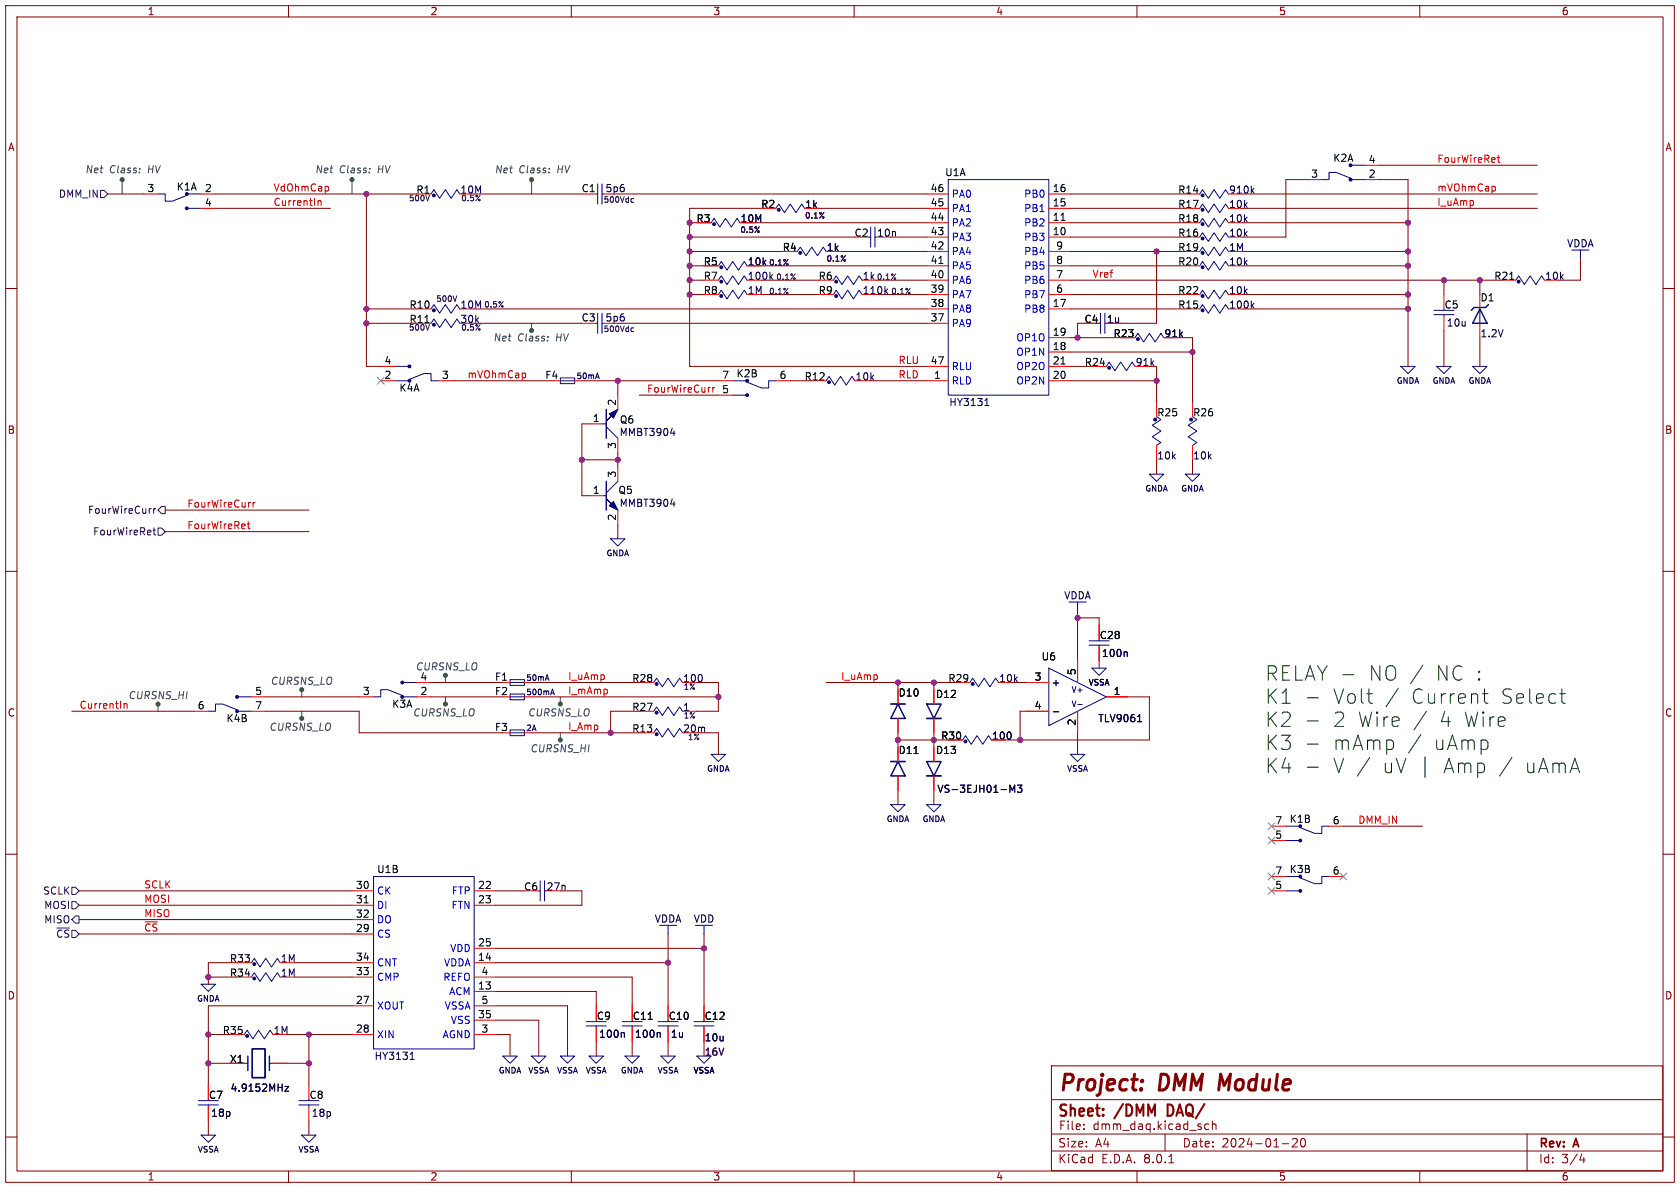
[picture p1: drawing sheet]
<svg xmlns="http://www.w3.org/2000/svg" width="297mm" height="210mm" viewBox="0 0 297 210" stroke-linecap="round" stroke-linejoin="round" font-family="sans-serif">
<g fill="none" stroke="#840000" stroke-width=".18">
<path d="M1 1h295v208h-295zM3 3h291v204h-291zM51 1v2M101 1v2M151 1v2M201 1v2M251 1v2M19 34.3h6.4M38.1 36.8h20.3M38.1 34.3h35.6M64.8 34.3v30.5h2.5M83.8 34.3h19.1"/>
<path d="M109.2 34.3h54.6M121.9 39.4h1.3M133.3 39.4h30.5M134.6 36.8h-12.7v28h41.9M144.8 36.8h19M189.2 36.8h20.3M189.2 34.3h20.3M189.2 39.4h20.3M219.7 36.8h52.1M219.7 34.3h52.1M219.7 39.4h29.2M231.1 31.8h-3.8v10.1h-7.6"/>
<path d="M243.8 31.8h5.1v33M243.8 29.2h28M1 51h2M64.8 57.2h8.9M64.8 54.6h8.9M83.8 57.2h19.1M83.8 54.6h80M109.2 57.2h54.6M121.9 44.5h16.5M121.9 41.9h29.2M121.9 49.5h2.6M121.9 52.1h2.6"/>
<path d="M121.9 47h2.6M134.6 49.5h10.2M134.6 52.1h10.2M134.6 47h29.2M148.6 44.5h15.2M154.9 49.5h8.9M154.9 52.1h8.9M157.5 41.9h6.3M189.2 44.5h20.3M189.2 41.9h20.3M189.2 49.5h76.2M189.2 59.7h8.9"/>
<path d="M189.2 52.1h20.3M189.2 47h20.3M189.2 54.6h20.3M191.8 57.2h-1.3v2.5M204.5 44.5v12.7h-6.4M208.3 59.7h2.5v11.4M219.7 44.5h29.2M219.7 52.1h29.2M219.7 47h29.2M219.7 54.6h29.2M255.3 49.5v2.6M255.3 58.4v6.4"/>
<path d="M261.6 49.5v2.6M261.6 59.7v5.1M279.4 45.7v3.8h-3.8M294 51h2M80 67.3h17.8M102.9 67.3h24.1M104.1 74.9h-1.2v12.7h1.2M109.2 67.3v2.6M113 69.9h14M139.7 67.3h3.8M153.7 67.3h10.1M189.2 64.8h3.8"/>
<path d="M189.2 67.3h15.3M189.2 62.2h21.6M203.2 64.8h1.3v6.3M29.2 90.2h25.4M29.2 94h25.4M102.9 81.3h6.3M109.2 80v2.6M109.2 92.7v2.6M204.5 81.3v2.5M210.8 81.3v2.5M1 101h2M190.5 108v8.8"/>
<path d="M190.5 109.2h3.8v1.3M194.3 116.8v1.3M294 101h2M12.7 125.7h21.6M47 123.2h16.5M47 125.7h16.5v3.8h25.4M76.2 120.7h12.7M76.2 123.2h12.7M94 120.7h19M94 123.2h33M94 129.5h19M113 125.7h-5.1v3.8"/>
<path d="M123.2 120.7h3.8v5h-3.8M123.2 129.5h3.8v3.9M146 120.7h22.9M158.7 120.7v1.2M158.7 129.5v2.6M158.7 139.7v2.5M158.7 130.8h8.9M165.1 120.7v1.2M165.1 129.5v2.6M165.1 139.7v2.5M179.1 120.7h2.5M181.6 125.7h-1.3v5.1"/>
<path d="M190.5 129.5v3.9M199.4 123.2h3.8v7.6h-25.4M1 151h2M14 157.5h48.2M87.6 157.5h5.1M99.1 157.5h3.8v2.5h-15.3M237.5 146.1h14M294 151h2M14 160h48.2M14 162.6h48.2M14 165.1h48.2M36.8 172.7h5.1"/>
<path d="M41.9 170.2h-5.1v3.8M52.1 172.7h10.1M52.1 170.2h10.1M62.2 177.8h-25.4v14M87.6 177.8h12.7v8.9M87.6 172.7h24.2v5.1M87.6 170.2h30.5M87.6 175.3h17.8v2.5M87.6 167.6h36.9M118.1 165.1v12.7M124.5 165.1v12.7M36.8 182.9h3.8"/>
<path d="M36.8 188h3.8M36.8 198.1v2.6M50.8 182.9h11.4M50.8 188h3.8M54.6 182.9v8.9M54.6 198.1v2.6M87.6 182.9h2.6v3.8M87.6 180.3h7.6v6.4M105.4 184.2v2.5M111.8 184.2v2.5M118.1 184.2v2.5M124.5 184.2v2.5"/>
<path d="M185.9 188.4h108.1v18.6h-108.1zM185.9 194.4h108M191.6 199.5v.2M213 199v.4l.1 .2h.6M214.3 198.2v1.5M214.4 198.7h.5l.1 1M1 201h2M51 207v2M101 207v2M151 207v2M186 203.5h108M186 200.5h108"/>
<path d="M201 207v2M206 200.5v3M206.6 205.6h.9M226.7 202.2h1.2M228.5 201.4l.6-.1 .2 .1 .1 .3-1 1.1h1M230.1 201.4l.2-.1a.81 .81 0 0 1 .6 .6 .81 .81 0 0 1-.3 .8l-.2 .1a.81 .81 0 0 1-.3-1.4zM251 207v2M270 200.5v6.5M279.6 204l-.3 1.1h.9M280 204.6v1M294 201h2"/>
</g>
<path d="M201.9 191l.1 .1-.1 .1" fill="none" stroke="#840000" stroke-width=".52"/>
<g fill="none" stroke="#000084" stroke-width=".18">
<path d="M27.9 34.3h1.3v1.3h1.3l2.5-1.1M33 36.8h2.6M33 34.3h2.6M76.2 34.3l.5-.8 1 1.6 1-1.6 1.1 1.6 1-1.6 .5 .8M105.4 34.3h.3M105.7 32.5v3.6M106.4 32.5v3.6M125.7 39.4l.5-.8 1.1 1.5 1-1.5 1 1.5 1-1.5 .5 .8M137.2 36.8l.5-.7 1 1.5 1-1.5 1 1.5 1-1.5 .5 .7M167.6 31.8h17.8v38.1h-17.8zM212.1 34.3l.5-.8 1 1.6 1-1.6 1 1.6 1.1-1.6 .5 .8M212.1 39.4l.5-.8 1 1.5 1-1.5 1 1.5 1.1-1.5 .5 .8"/>
<path d="M212.1 36.8l.5-.7 1 1.5 1-1.5 1 1.5 1.1-1.5 .5 .7M238.8 31.5l-2.6-1h-1.3v1.3h-1.2M238.8 29.2h2.5M238.8 31.8h2.5M76.2 54.6l.5-.8 1 1.6 1-1.6 1.1 1.6 1-1.6 .5 .8M76.2 57.2l.5-.8 1 1.5 1-1.5 1.1 1.5 1-1.5 .5 .8M105.4 57.2h.3M105.7 55.4v3.5M106.4 55.4v3.5M127 52.1l.5-.8 1 1.5 1-1.5 1.1 1.5 1-1.5 .5 .8M127 47l.5-.8 1 1.6 1-1.6 1.1 1.6 1-1.6 .5 .8M127 49.5l.5-.7 1 1.5 1-1.5 1.1 1.5 1-1.5 .5 .7"/>
<path d="M141 44.5l.5-.8 1 1.5 1-1.5 1 1.5 1-1.5 .5 .8M147.3 52.1l.5-.8 1 1.5 1.1-1.5 1 1.5 1-1.5 .5 .8M147.3 49.5l.5-.7 1 1.5 1.1-1.5 1 1.5 1-1.5 .5 .7M153.7 41.9h.2M153.9 40.1v3.6M154.7 40.1v3.6M194.3 57.2h.3M194.6 55.4v3.5M195.3 55.4v3.5M200.7 59.7l.5-.8 1 1.6 1-1.6 1 1.6 1-1.6 .5 .8M212.1 52.1l.5-.8 1 1.5 1-1.5 1 1.5 1.1-1.5 .5 .8M212.1 47l.5-.8 1 1.6 1-1.6 1 1.6 1.1-1.6 .5 .8"/>
<path d="M212.1 41.9l.5-.8 1 1.6 1-1.6 1 1.6 1.1-1.6 .5 .8M212.1 44.5l.5-.8 1 1.5 1-1.5 1 1.5 1.1-1.5 .5 .8M212.1 54.6l.5-.8 1 1.6 1-1.6 1 1.6 1.1-1.6 .5 .8M253.5 54.9h3.5M253.5 55.6h3.5M255.3 55.6v.3M261.6 54.6v2.6M268 49.5l.5-.7 1 1.5 1-1.5 1 1.5 1-1.5 .5 .7M277.9 44.2h3M279.4 44.2v1.5M69.8 67.3h2.6M69.8 64.8h2.6"/>
<path d="M72.4 67.1l2.5-1.1h1.3v1.3h1.3M99.1 66.8h2.5v1h-2.5zM99.1 67.3h2.5M106.7 74.9h.5M107.2 75.4l2 2.1M129.5 67.3h2.6M129.5 69.9h2.6M137.2 67.3h-1.3v1.3h-1.3l-2.5-1M146 67.3l.6-.8 1 1.6 1-1.6 1 1.6 1-1.6 .5 .8M195.6 64.8l.5-.8 1 1.5 1-1.5 1 1.5 1.1-1.5 .5 .8M204.5 73.7l.7 .5-1.5 1 1.5 1-1.5 1 1.5 1-.7 .5M210.8 73.7l.8 .5-1.5 1 1.5 1-1.5 1 1.5 1-.8 .5"/>
<path d="M247.6 64.8h2.6l-1.3 1.2zM254 64.8h2.5l-1.2 1.2zM260.3 64.8h2.6l-1.3 1.2zM106.7 87.6h.5M107.9 95.3h2.6l-1.3 1.2zM109.2 85.1l-2 2M203.2 83.8h2.5l-1.2 1.3zM209.5 83.8h2.6l-1.3 1.3zM185.4 118.1l10.2 5.1-10.2 5.1zM189 106.4h3M190.5 106.4v1.6M192.5 113.3h3.6"/>
<path d="M192.5 114h3.6M193 118.1h2.6l-1.3 1.3zM194.3 114v.3M41.9 125.5l-2.5-1h-1.3v1.2h-1.3M41.9 123.2h2.5M41.9 125.7h2.5M71.1 122.9l-2.5-1h-1.3v1.3h-1.3M71.1 123.2h2.6M71.1 120.7h2.6M90.2 122.7h2.5v1h-2.5zM90.2 120.1h2.5v1.1h-2.5zM90.2 129h2.5v1h-2.5z"/>
<path d="M90.2 123.2h2.5M90.2 120.7h2.5M90.2 129.5h2.5M115.6 125.7l.5-.7 1 1.5 1-1.5 1 1.5 1-1.5 .5 .7M115.6 129.5l.5-.7 1 1.5 1-1.5 1 1.5 1-1.5 .5 .7M115.6 120.7l.5-.8 1 1.5 1-1.5 1 1.5 1-1.5 .5 .8M125.7 133.4h2.6l-1.3 1.2zM170.2 130.8l.5-.8 1 1.6 1-1.6 1 1.6 1.1-1.6 .5 .8M171.4 120.7l.6-.8 1 1.5 1-1.5 1 1.5 1-1.5 .5 .8M186.2 125.8h1M189.2 133.4h2.6l-1.3 1.2zM190.5 124.5h.8"/>
<path d="M66 154.9h17.8v30.5h-17.8zM95.2 157.5h.3M95.5 155.7v3.6M96.3 155.7v3.6M157.5 142.2h2.5l-1.3 1.3zM163.8 142.2h2.6l-1.3 1.3zM227.3 157.5h2.6M227.3 148.6h2.6M227.3 146.1h2.6M227.3 154.9h2.6M234.9 146.1h-1.2v1.2h-1.3l-2.5-1M234.9 154.9h-1.2v1.3h-1.3l-2.5-1"/>
<path d="M35.6 174h2.5l-1.3 1.3zM44.4 170.2l.6-.8 1 1.5 1-1.5 1 1.5 1-1.5 .5 .8M44.4 172.7l.6-.7 1 1.5 1-1.5 1 1.5 1-1.5 .5 .7M116.6 163.6h3M118.1 163.6v1.5M122.9 163.6h3.1M124.5 163.6v1.5M35.1 194.6h3.5M35.1 195.3h3.5M36.8 195.3v.3M43.2 182.9l.5-.8 1 1.5 1-1.5 1 1.5 1.1-1.5 .5 .8M43.2 188h.6"/>
<path d="M47.6 188h.7M52.8 194.6h3.6M52.8 195.3h3.6M54.6 195.3v.3M88.9 186.7h2.5l-1.2 1.3zM94 186.7h2.5l-1.3 1.3zM99.1 186.7h2.5l-1.3 1.3zM103.6 180.6h3.6M103.6 181.4h3.6M104.1 186.7h2.6l-1.3 1.3zM105.4 181.4v.2M110 180.6h3.5"/>
<path d="M110 181.4h3.5M110.5 186.7h2.5l-1.2 1.3zM111.8 181.4v.2M116.3 180.6h3.6M116.3 181.4h3.6M116.8 186.7h2.6l-1.3 1.3zM118.1 181.4v.2M122.7 180.6h3.5M122.7 181.4h3.5M123.2 186.7h2.5l-1.2 1.3zM124.5 181.4v.2M35.6 200.7h2.5l-1.3 1.2z"/>
<path d="M53.3 200.7h2.6l-1.3 1.2z"/>
</g>
<g fill="none" stroke="#f00" stroke-width=".18">
<path d="M25.4 34.3h2.5M35.6 34.3h2.5M35.6 36.8h2.5M73.7 34.3h2.5M102.9 34.3h2.5M142.2 36.8h2.6M163.8 34.3h3.8M163.8 39.4h3.8M163.8 36.8h3.8M185.4 34.3h3.8M185.4 39.4h3.8M185.4 36.8h3.8"/>
<path d="M209.5 34.3h2.6M209.5 39.4h2.6M209.5 36.8h2.6M231.1 31.8h2.6M241.3 31.8h2.5M241.3 29.2h2.5M73.7 54.6h2.5M73.7 57.2h2.5M146 44.5h2.6M152.4 49.5h2.5M163.8 52.1h3.8M163.8 47h3.8"/>
<path d="M163.8 41.9h3.8M163.8 44.5h3.8M163.8 54.6h3.8M163.8 57.2h3.8M163.8 49.5h3.8M185.4 59.7h3.8M185.4 52.1h3.8M185.4 47h3.8M185.4 41.9h3.8M185.4 44.5h3.8M185.4 54.6h3.8M185.4 49.5h3.8"/>
<path d="M195.6 57.2h2.5M198.1 59.7h2.6M209.5 52.1h2.6M209.5 47h2.6M209.5 41.9h2.6M209.5 44.5h2.6M209.5 54.6h2.6M255.3 52.1v2.5M255.3 55.9v2.5M261.6 52.1v2.5M261.6 57.2v2.5M265.4 49.5h2.6"/>
<path d="M67.3 67.3h2.5M67.3 64.8h2.5M77.5 67.3h2.5M97.8 67.3h1.3M104.1 74.9h2.6M109.2 69.9v2.5M109.2 77.5v2.5M127 67.3h2.5M127 69.9h2.5M137.2 67.3h2.5M143.5 67.3h2.5M163.8 67.3h3.8"/>
<path d="M163.8 64.8h3.8M185.4 67.3h3.8M185.4 62.2h3.8M185.4 64.8h3.8M193 64.8h2.6M204.5 71.1v2.6M204.5 78.7v2.6M210.8 71.1v2.6M210.8 78.7v2.6M104.1 87.6h2.6M109.2 82.6v2.5M109.2 90.2v2.5"/>
<path d="M190.5 116.8v3.9M194.3 110.5v2.5M194.3 114.3v2.5M34.3 125.7h2.5M44.4 123.2h2.6M44.4 125.7h2.6M63.5 123.2h2.5M73.7 123.2h2.5M73.7 120.7h2.5M88.9 123.2h1.3M88.9 120.7h1.3M88.9 129.5h1.3"/>
<path d="M113 120.7h2.6M113 125.7h2.6M113 129.5h2.6M120.6 125.7h2.6M158.7 121.9v2.6M158.7 127v2.5M158.7 132.1v2.5M158.7 137.2v2.5M165.1 121.9v2.6M165.1 127v2.5M165.1 132.1v2.5M165.1 137.2v2.5"/>
<path d="M167.6 130.8h2.6M168.9 120.7h2.5M181.6 120.7h3.8M181.6 125.7h3.8M190.5 125.7v3.8M195.6 123.2h3.8M62.2 157.5h3.8M83.8 157.5h3.8M224.8 157.5h2.5M224.8 148.6h2.5M224.8 146.1h2.5M224.8 154.9h2.5"/>
<path d="M234.9 146.1h2.6M234.9 154.9h2.6M41.9 170.2h2.5M41.9 172.7h2.5M62.2 170.2h3.8M62.2 160h3.8M62.2 177.8h3.8M62.2 165.1h3.8M62.2 162.6h3.8M62.2 172.7h3.8M83.8 175.3h3.8M83.8 170.2h3.8"/>
<path d="M83.8 160h3.8M83.8 167.6h3.8M83.8 177.8h3.8M83.8 172.7h3.8M105.4 177.8v2.5M111.8 177.8v2.5M118.1 177.8v2.5M124.5 177.8v2.5M36.8 191.8v2.5M36.8 195.6v2.5M40.6 182.9h2.6M40.6 188h2.6"/>
<path d="M48.3 188h2.5M54.6 191.8v2.5M54.6 195.6v2.5M62.2 182.9h3.8M83.8 182.9h3.8M83.8 180.3h3.8M105.4 181.6v2.6M111.8 181.6v2.6M118.1 181.6v2.6M124.5 181.6v2.6"/>
</g>
<path d="M187.6 39h.7M75.1 57h.7M166 46.6h.7M266.9 49.4h.7M187.6 64.4h.7M161.6 133.2h.7M64.4 159.6h.7M114.6 180.2h.7" fill="none" stroke="#000" stroke-width=".18"/>
<g fill="none" stroke="#000048" stroke-width=".18">
<path d="M221.3 33.7l.4 .4M221.7 33.3l-.5 .5M136.2 48.9l.4 .5M136.6 48.5l-.5 .5M156.6 51.4l.3 .5M156.9 51.1l-.5 .5M221.3 54l.4 .5M221.7 53.6l-.5 .5M105.6 65.9l.3 1M174.1 71.7h.7M174.4 70.6l.1-.2v1.3M96.7 119.3l.4 1"/>
<path d="M199.1 115.2l.2 .2v.7M97.4 122.5h.5M97.7 121.8l.3 1M179.9 138.8h.8l-.5 .5 .4 .1v.5l-.2 .2-.5-.2M201.1 127.6h.7M178.5 140.1v-1.3l.5 .9 .4-.9v1.3M50.4 192h.6l-.6 .9h.6M72.5 187.3h.7M72.8 186.2l.1-.2v1.3M110.2 182.5l.2 .2v.7M116.5 182.5l.2 .2v.7"/>
</g>
<g fill="#000084" stroke="#000084" stroke-width=".18">
<path d="M107.7 73.2l1.5-.8-2 2 2-2-.7 1.5z"/>
<path d="M107.2 88.1l2 2.1-1.5-.8 .8-.8 .7 1.6z"/>
<circle cx="201.2" cy="59.9" r=".25"/>
<circle cx="212.6" cy="52.3" r=".25"/>
<circle cx="212.6" cy="34.5" r=".25"/>
<circle cx="212.6" cy="47.2" r=".25"/>
<circle cx="212.6" cy="42.2" r=".25"/>
<circle cx="229.9" cy="148.6" r=".25"/>
<circle cx="229.9" cy="146" r=".25"/>
<circle cx="229.9" cy="157.5" r=".25"/>
<circle cx="229.9" cy="154.9" r=".25"/>
<circle cx="212.6" cy="44.7" r=".25"/>
<circle cx="212.6" cy="39.6" r=".25"/>
<circle cx="212.6" cy="37.1" r=".25"/>
<circle cx="196.1" cy="65" r=".25"/>
<circle cx="212.6" cy="54.9" r=".25"/>
<circle cx="45" cy="170.4" r=".25"/>
<circle cx="41.9" cy="123.2" r=".25"/>
<circle cx="41.9" cy="125.7" r=".25"/>
<circle cx="210.6" cy="74.2" r=".25"/>
<circle cx="204.2" cy="74.2" r=".25"/>
<circle cx="238.8" cy="29.2" r=".25"/>
<circle cx="238.8" cy="31.7" r=".25"/>
<circle cx="268.5" cy="49.8" r=".25"/>
<circle cx="43.7" cy="183.1" r=".25"/>
<circle cx="45" cy="173" r=".25"/>
<circle cx="76.7" cy="34.5" r=".25"/>
<circle cx="170.7" cy="131.1" r=".25"/>
<circle cx="172" cy="120.9" r=".25"/>
<circle cx="33" cy="36.8" r=".25"/>
<circle cx="33" cy="34.3" r=".25"/>
<circle cx="146.6" cy="67.6" r=".25"/>
<circle cx="127.5" cy="52.3" r=".25"/>
<circle cx="147.8" cy="52.3" r=".25"/>
<circle cx="76.7" cy="54.9" r=".25"/>
<circle cx="137.7" cy="37.1" r=".25"/>
<circle cx="147.8" cy="49.8" r=".25"/>
<circle cx="72.4" cy="64.8" r=".25"/>
<circle cx="72.4" cy="67.3" r=".25"/>
<circle cx="76.7" cy="57.4" r=".25"/>
<circle cx="132.1" cy="69.8" r=".25"/>
<circle cx="132.1" cy="67.3" r=".25"/>
<circle cx="116.1" cy="126" r=".25"/>
<circle cx="71.1" cy="120.6" r=".25"/>
<circle cx="71.1" cy="123.2" r=".25"/>
<circle cx="126.2" cy="39.6" r=".25"/>
<circle cx="127.5" cy="47.2" r=".25"/>
<circle cx="141.5" cy="44.7" r=".25"/>
<circle cx="127.5" cy="49.8" r=".25"/>
<circle cx="116.1" cy="129.8" r=".25"/>
<circle cx="116.1" cy="120.9" r=".25"/>
</g>
<path d="M261.6 54.6l1.3 2.6h-2.6zM263.1 53.8l-.5 .6h-2l-.5 .5M107.2 72.4v5.1M107.2 85.1v5.1M158.7 134.6l1.3 2.6h-2.5zM158.7 124.5l1.3 2.5h-2.5zM163.8 134.6h2.6l-1.3 2.6zM163.8 124.5h2.6l-1.3 2.5zM43.8 186.7v2.5M47.6 186.7v2.5" fill="none" stroke="#000084" stroke-width=".25"/>
<path d="M157.5 134.6h2.5M157.5 124.5h2.5M163.8 137.2h2.6M163.8 127h2.6M44.6 185.4h2.3v5.1h-2.3z" fill="none" stroke="#000084" stroke-width=".3"/>
<g fill="none" stroke="#480048" stroke-width=".18">
<path d="M17.8 33.7h.6l.6 .6-.6 .6h-.6zM75.9 34.5l-.3 1M111.7 35.1h.3M112 35.7l-.3 .1M75.9 57.4l-.3 1M80.8 52.3l-.4 1M111.7 58h.3M112 58.6h-.3M27 93.7h.5M27.2 89.9v.8M27.2 93.3v1.1l.3 .2M27.5 89.9l-.3 .2"/>
<path d="M27.9 93.3h.7l.6 .7-.6 .6h-.7zM28.6 89.5h.6v1.3h-.6l-.7-.6zM12.7 159.4h.6l.7 .6-.7 .7h-.6zM12.7 156.8h.6l.7 .7-.7 .6h-.6zM12.7 162.6l.6-.7h.7v1.3h-.7z"/>
</g>
<path d="M21.6 32.1v2.2M62.2 32.1v2.2M94 32.1v2.2M94 57.2v.9M78.7 119.7v1M27.9 124.8v.9M53.3 122.3v.9M53.3 125.7v.9M78.7 123.2v.9M99.1 123.2v.9M99.1 129.5v1" fill="none" stroke="#484848" stroke-width=".18"/>
<g fill="#484848" stroke="#484848" stroke-width=".18">
<circle cx="99.1" cy="124.5" r=".36"/>
<circle cx="99.1" cy="130.8" r=".36"/>
<circle cx="78.7" cy="119.4" r=".36"/>
<circle cx="78.7" cy="124.5" r=".36"/>
<circle cx="94" cy="31.8" r=".36"/>
<circle cx="53.3" cy="121.9" r=".36"/>
<circle cx="21.6" cy="31.8" r=".36"/>
<circle cx="27.9" cy="124.5" r=".36"/>
<circle cx="94" cy="58.4" r=".36"/>
<circle cx="53.3" cy="127" r=".36"/>
<circle cx="62.2" cy="31.8" r=".36"/>
</g>
<g fill="none" stroke="#c20000" stroke-width=".18">
<path d="M56.2 35.5v.8M56.2 35.6l.2-.1h.3l.1 .8M58 33.1v.6M264.3 33l.1 .2-.1 .5M264.7 27.9h.5M264.9 27.4v1.1l.3 .2M92.8 66l.1 .2-.1 .5M126 68.5v.8M126.4 68.5l-.4 .2M43.7 92.6h.5M43.9 92.2v1.1l.3 .2M44.7 88.8v.9"/>
<path d="M45.1 88.8l-.4 .3M21.9 124.4v.8M22.3 124.4l-.4 .1M22.5 124.6v.6"/>
</g>
<g fill="none" stroke="#004800" stroke-width=".18">
<path d="M237.4 119.3h1.9M251.6 117.6l-2.2 3.2M231.1 123.4h2M231.1 127.4h2M231.1 131.5h2M231.1 135.6h2M242.1 133.9l-2.2 3.3M247.2 121.7l-2.2 3.2M251.2 129.8l-2.2 3.3M252.2 125.8l-2.2 3.2M262.1 122.6h1M262.4 121.8v2.2l.2 .2 .5 .1"/>
<path d="M267.3 133.9l-2.2 3.3M275.8 122.6h.9M276.1 121.8v2.2l.1 .2 .5 .1"/>
</g>
<path d="M66.7 66.7l1.2 1.2M67.9 66.7l-1.2 1.2M224.2 156.9l1.2 1.2M224.2 148l1.2 1.2M224.2 154.3l1.2 1.2M224.2 145.4l1.2 1.3M225.4 156.9l-1.2 1.2M225.4 148l-1.2 1.2M225.4 154.3l-1.2 1.2M225.4 145.4l-1.2 1.3M236.9 154.3l1.2 1.2M238.1 154.3l-1.2 1.2" fill="none" stroke="#848484" stroke-width=".18"/>
<g fill="#840084" stroke="#840084" stroke-width=".18">
<circle cx="180.3" cy="130.8" r=".46"/>
<circle cx="190.5" cy="109.2" r=".46"/>
<circle cx="248.9" cy="39.4" r=".46"/>
<circle cx="248.9" cy="44.5" r=".46"/>
<circle cx="248.9" cy="52.1" r=".46"/>
<circle cx="248.9" cy="54.6" r=".46"/>
<circle cx="261.6" cy="49.5" r=".46"/>
<circle cx="255.3" cy="49.5" r=".46"/>
<circle cx="248.9" cy="47" r=".46"/>
<circle cx="109.2" cy="67.3" r=".46"/>
<circle cx="121.9" cy="52.1" r=".46"/>
<circle cx="109.2" cy="81.3" r=".46"/>
<circle cx="204.5" cy="44.5" r=".46"/>
<circle cx="190.5" cy="59.7" r=".46"/>
<circle cx="210.8" cy="62.2" r=".46"/>
<circle cx="204.5" cy="67.3" r=".46"/>
<circle cx="165.1" cy="120.7" r=".46"/>
<circle cx="158.7" cy="120.7" r=".46"/>
<circle cx="158.7" cy="130.8" r=".46"/>
<circle cx="165.1" cy="130.8" r=".46"/>
<circle cx="107.9" cy="129.5" r=".46"/>
<circle cx="127" cy="123.2" r=".46"/>
<circle cx="102.9" cy="81.3" r=".46"/>
<circle cx="121.9" cy="39.4" r=".46"/>
<circle cx="121.9" cy="41.9" r=".46"/>
<circle cx="121.9" cy="49.5" r=".46"/>
<circle cx="121.9" cy="47" r=".46"/>
<circle cx="121.9" cy="44.5" r=".46"/>
<circle cx="64.8" cy="57.2" r=".46"/>
<circle cx="64.8" cy="54.6" r=".46"/>
<circle cx="64.8" cy="34.3" r=".46"/>
<circle cx="54.6" cy="182.9" r=".46"/>
<circle cx="36.8" cy="188" r=".46"/>
<circle cx="36.8" cy="182.9" r=".46"/>
<circle cx="54.6" cy="188" r=".46"/>
<circle cx="36.8" cy="172.7" r=".46"/>
<circle cx="118.1" cy="170.2" r=".46"/>
<circle cx="124.5" cy="167.6" r=".46"/>
</g>
<g font-size="3.9" fill="#840000">
<text x="187" y="193.6">Project:</text>
<text x="205" y="193.6">DMM Module</text>
</g>
<g font-size="3.5" fill="#004800">
<text x="223.5" y="120.6">RELAY -</text>
<text x="223.5" y="124.6">K1</text>
<text x="235.4" y="124.6">Volt</text>
<text x="241.7" y="120.6">NO /</text>
<text x="249.1" y="124.6">Current</text>
<text x="253.4" y="120.6">NC :</text>
<text x="264.9" y="124.6">Select</text>
<text x="223.5" y="128.7">K2</text>
<text x="235.4" y="128.7">2 Wire</text>
<text x="254" y="128.7">4 Wire</text>
<text x="223.5" y="132.8">K3</text>
<text x="223.5" y="136.9">K4</text>
<text x="235.4" y="132.8">mAmp</text>
<text x="235.4" y="136.9">V /</text>
<text x="244" y="136.9">uV |</text>
<text x="253.1" y="132.8">uAmp</text>
<text x="254.7" y="136.9">Amp</text>
<text x="269" y="136.9">uAmA</text>
</g>
<g font-size="2.8" fill="#840000">
<text x="186.9" y="197.9">Sheet:</text>
<text x="197.3" y="197.9">/DMM</text>
<text x="207.2" y="197.9">DAQ/</text>
</g>
<g font-size="2.1" fill="#840000">
<text x="187" y="203">Size:</text>
<text x="187.1" y="200">File:</text>
<text x="193.2" y="200">dmm_daq.kicad_sch</text>
<text x="193.6" y="203">A4</text>
<text x="209" y="203">Date:</text>
<text x="216" y="203">2024-01-20</text>
<text x="272" y="203.3">Rev:</text>
<text x="278.4" y="203.3">A</text>
<text x="187" y="205.8">KiCad</text>
<text x="194.7" y="205.8">E.D.A.</text>
<text x="202.3" y="205.8">8.0.1</text>
<text x="272" y="205.8">Id:</text>
<text x="276" y="205.8">3/4</text>
</g>
<g font-size="1.8" fill="#840000">
<text x="26" y="2.9">1</text>
<text x="76" y="2.9">2</text>
<text x="126" y="2.9">3</text>
<text x="176" y="2.9">4</text>
<text x="226" y="2.9">5</text>
<text x="276" y="2.9">6</text>
<text x="1.3" y="26.9">A</text>
<text x="294.3" y="26.9">A</text>
<text x="1.3" y="76.9">B</text>
<text x="294.3" y="76.9">B</text>
<text x="1.3" y="126.9">C</text>
<text x="294.3" y="126.9">C</text>
<text x="1.3" y="176.9">D</text>
<text x="294.3" y="176.9">D</text>
<text x="26" y="208.9">1</text>
<text x="76" y="208.9">2</text>
<text x="126" y="208.9">3</text>
<text x="176" y="208.9">4</text>
<text x="226" y="208.9">5</text>
<text x="276" y="208.9">6</text>
</g>
<g font-size="1.8">
<text x="235.6" y="28.8">K2A</text>
<text x="241.9" y="29">4</text>
<text x="26" y="34">3</text>
<text x="31.1" y="33.9">K1A</text>
<text x="36.1" y="34">2</text>
<text x="102.7" y="34.2">C1</text>
<text x="164.4" y="34">46</text>
<text x="167" y="31.3">U1A</text>
<text x="186" y="34">16</text>
<text x="208.2" y="34.4">R14</text>
<text x="231.7" y="31.5">3</text>
<text x="241.9" y="31.5">2</text>
<text x="36.1" y="36.6">4</text>
<text x="164.4" y="41.7">43</text>
<text x="164.4" y="39.1">44</text>
<text x="164.4" y="36.6">45</text>
<text x="186" y="41.7">10</text>
<text x="186" y="39.1">11</text>
<text x="186" y="36.6">15</text>
<text x="208.2" y="39.5">R18</text>
<text x="208.2" y="37">R17</text>
<text x="151" y="42">C2</text>
<text x="164.4" y="46.7">41</text>
<text x="164.4" y="44.2">42</text>
<text x="186.6" y="46.7">8</text>
<text x="186.6" y="44.2">9</text>
<text x="208.2" y="47.1">R20</text>
<text x="208.2" y="42">R16</text>
<text x="208.2" y="44.6">R19</text>
<text x="124.3" y="52.2">R8</text>
<text x="124.3" y="49.7">R7</text>
<text x="144.6" y="52.2">R9</text>
<text x="144.6" y="49.7">R6</text>
<text x="164.4" y="51.8">39</text>
<text x="164.4" y="49.3">40</text>
<text x="186.6" y="51.8">6</text>
<text x="186.6" y="49.3">7</text>
<text x="208.2" y="52.2">R22</text>
<text x="261.6" y="53.5">D1</text>
<text x="264.1" y="49.7">R21</text>
<text x="72.3" y="54.7">R10</text>
<text x="72.3" y="57.3">R11</text>
<text x="102.7" y="57">C3</text>
<text x="164.4" y="56.9">37</text>
<text x="164.4" y="54.4">38</text>
<text x="186" y="54.4">17</text>
<text x="186" y="59.4">19</text>
<text x="196.8" y="59.8">R23</text>
<text x="208.2" y="54.7">R15</text>
<text x="255.3" y="54.7">C5</text>
<text x="67.9" y="64.5">4</text>
<text x="164.4" y="64.5">47</text>
<text x="186" y="62">18</text>
<text x="186" y="64.5">21</text>
<text x="191.7" y="64.9">R24</text>
<text x="67.9" y="67.1">2</text>
<text x="70.5" y="69.4">K4A</text>
<text x="78" y="67.1">3</text>
<text x="96.3" y="67.2">F4</text>
<text x="109" y="71.8" transform="rotate(-90 109 71.8)">2</text>
<text x="127.6" y="69.6">5</text>
<text x="127.6" y="67.1">7</text>
<text x="130.1" y="66.9">K2B</text>
<text x="137.7" y="67.1">6</text>
<text x="142.1" y="67.4">R12</text>
<text x="165" y="67.1">1</text>
<text x="186" y="67.1">20</text>
<text x="104.7" y="74.7">1</text>
<text x="109.5" y="75.1">Q6</text>
<text x="204.5" y="73.8">R25</text>
<text x="210.8" y="73.8">R26</text>
<text x="109" y="79.4" transform="rotate(-90 109 79.4)">3</text>
<text x="104.7" y="87.4">1</text>
<text x="109" y="84.5" transform="rotate(-90 109 84.5)">3</text>
<text x="109.2" y="87.5">Q5</text>
<text x="109" y="92.1" transform="rotate(-90 109 92.1)">2</text>
<text x="194.3" y="113.2">C28</text>
<text x="184" y="116.9">U6</text>
<text x="190.2" y="119.5" transform="rotate(-90 190.2 119.5)">5</text>
<text x="34.9" y="125.5">6</text>
<text x="45" y="122.9">5</text>
<text x="45" y="125.5">7</text>
<text x="64.1" y="122.9">3</text>
<text x="69.2" y="125.3">K3A</text>
<text x="74.2" y="122.9">2</text>
<text x="74.2" y="120.4">4</text>
<text x="87.4" y="123.1">F2</text>
<text x="87.4" y="120.5">F1</text>
<text x="111.7" y="125.9">R27</text>
<text x="111.7" y="120.8">R28</text>
<text x="158.8" y="123.3">D10</text>
<text x="165.4" y="123.6">D12</text>
<text x="167.5" y="120.8">R29</text>
<text x="182.8" y="120.4">3</text>
<text x="182.8" y="125.5">4</text>
<text x="196.8" y="122.9">1</text>
<text x="39.9" y="127.9">K4B</text>
<text x="87.4" y="129.4">F3</text>
<text x="111.7" y="129.7">R13</text>
<text x="166.3" y="130.9">R30</text>
<text x="190.2" y="128.3" transform="rotate(-90 190.2 128.3)">2</text>
<text x="158.8" y="133.5">D11</text>
<text x="165.4" y="133.5">D13</text>
<text x="225.4" y="148.3">5</text>
<text x="225.4" y="145.8">7</text>
<text x="227.9" y="145.6">K1B</text>
<text x="235.5" y="145.8">6</text>
<text x="66.6" y="154.5">U1B</text>
<text x="225.4" y="154.7">7</text>
<text x="227.9" y="154.5">K3B</text>
<text x="235.5" y="154.7">6</text>
<text x="62.8" y="157.2">30</text>
<text x="62.8" y="159.8">31</text>
<text x="84.4" y="157.2">22</text>
<text x="84.4" y="159.8">23</text>
<text x="92.6" y="157.6">C6</text>
<text x="225.4" y="157.2">5</text>
<text x="62.8" y="164.8">29</text>
<text x="62.8" y="162.3">32</text>
<text x="84.4" y="167.4">25</text>
<text x="40.5" y="170.3">R33</text>
<text x="40.5" y="172.9">R34</text>
<text x="62.8" y="172.5">33</text>
<text x="62.8" y="169.9">34</text>
<text x="84.4" y="169.9">14</text>
<text x="85" y="172.5">4</text>
<text x="62.8" y="177.5">27</text>
<text x="84.4" y="175">13</text>
<text x="85" y="177.5">5</text>
<text x="39.3" y="183">R35</text>
<text x="62.8" y="182.6">28</text>
<text x="84.4" y="180.1">35</text>
<text x="85" y="182.6">3</text>
<text x="105.4" y="180.5">C9</text>
<text x="111.8" y="180.5">C11</text>
<text x="118.1" y="180.5">C10</text>
<text x="124.5" y="180.5">C12</text>
<text x="40.5" y="188.1">X1</text>
<text x="36.8" y="194.4">C7</text>
<text x="54.6" y="194.4">C8</text>
</g>
<g font-size="1.8" fill="#c20000">
<text x="254" y="28.9">FourWireRet</text>
<text x="48.3" y="33.9">VdOhmCap</text>
<text x="254" y="33.9">mVOhmCap</text>
<text x="48.3" y="36.5">CurrentIn</text>
<text x="254" y="36.5">I_uAmp</text>
<text x="193" y="49.2">Vref</text>
<text x="158.7" y="64.4">RLU</text>
<text x="82.5" y="67">mVOhmCap</text>
<text x="114.3" y="69.5">FourWireCurr</text>
<text x="158.7" y="67">RLD</text>
<text x="33" y="89.8">FourWireCurr</text>
<text x="33" y="93.6">FourWireRet</text>
<text x="14" y="125.4">CurrentIn</text>
<text x="22.6" y="123.8">CURSNS_HI</text>
<text x="100.3" y="120.3">I_uAmp</text>
<text x="100.3" y="122.8">I_mAmp</text>
<text x="148.6" y="120.3">I_uAmp</text>
<text x="100.3" y="129.2">I_Amp</text>
<text x="240" y="145.7">DMM_IN</text>
<text x="25.4" y="159.7">MOSI</text>
<text x="25.4" y="157.1">SCLK</text>
<text x="25.4" y="164.8">~{CS}</text>
<text x="25.4" y="162.2">MISO</text>
</g>
<g font-size="1.8" fill="#480048">
<text x="10.3" y="35.2">DMM_IN</text>
<text x="73.5" y="34.4">R1</text>
<text x="106.9" y="34.2">5p6</text>
<text x="142.2" y="37">1k</text>
<text x="146.1" y="44.6">1k</text>
<text x="106.9" y="57">5p6</text>
<text x="15.5" y="91">FourWireCurr</text>
<text x="16.4" y="94.8">FourWireRet</text>
<text x="120.7" y="125.9">1</text>
<text x="7.5" y="158.3">SCLK</text>
<text x="7.7" y="160.9">MOSI</text>
<text x="7.7" y="163.4">MISO</text>
<text x="9.8" y="166">~{CS}</text>
<text x="124.5" y="186.8">16V</text>
</g>
<g font-size="1.8" fill="#484848">
<text x="15" y="30.8">Net</text>
<text x="19.3" y="30.8">Class:</text>
<text x="26.2" y="30.8">HV</text>
<text x="55.6" y="30.8">Net</text>
<text x="59.9" y="30.8">Class:</text>
<text x="66.9" y="30.8">HV</text>
<text x="87.4" y="30.8">Net</text>
<text x="91.7" y="30.8">Class:</text>
<text x="98.6" y="30.8">HV</text>
<text x="87.1" y="60.6">Net</text>
<text x="91.5" y="60.6">Class:</text>
<text x="98.4" y="60.6">HV</text>
<text x="73.4" y="118.7">CURSNS_LO</text>
<text x="47.8" y="121.3">CURSNS_LO</text>
<text x="47.5" y="129.4">CURSNS_LO</text>
<text x="72.9" y="126.8">CURSNS_LO</text>
<text x="93.2" y="126.8">CURSNS_LO</text>
<text x="93.7" y="133.2">CURSNS_HI</text>
</g>
<g font-size="1.8" fill="#000048">
<text x="81.3" y="34.4">10M</text>
<text x="217.2" y="34.4">910k</text>
<text x="217.2" y="39.5">10k</text>
<text x="217.2" y="37">10k</text>
<text x="154.9" y="42">10n</text>
<text x="217.2" y="47.1">10k</text>
<text x="217.2" y="42">10k</text>
<text x="217.2" y="44.6">1M</text>
<text x="276.9" y="43.9">VDDA</text>
<text x="132.1" y="52.2">1M</text>
<text x="132.1" y="49.7">100k</text>
<text x="152.4" y="52.2">110k</text>
<text x="152.4" y="49.7">1k</text>
<text x="217.2" y="52.2">10k</text>
<text x="273.1" y="49.7">10k</text>
<text x="81.3" y="57.3">30k</text>
<text x="81.3" y="54.7">10M</text>
<text x="195.6" y="57.3">1u</text>
<text x="217.2" y="54.7">100k</text>
<text x="255.7" y="57.9">10u</text>
<text x="261.6" y="59.8">1.2V</text>
<text x="200.7" y="64.9">91k</text>
<text x="151.1" y="67.4">10k</text>
<text x="167.7" y="72">HY3131</text>
<text x="109.6" y="77.3">MMBT3904</text>
<text x="204.5" y="81.4">10k</text>
<text x="210.8" y="81.4">10k</text>
<text x="109.6" y="89.8">MMBT3904</text>
<text x="188" y="106.1">VDDA</text>
<text x="194.7" y="116.3">100n</text>
<text x="120.7" y="120.8">100</text>
<text x="176.5" y="120.8">10k</text>
<text x="120.7" y="129.7">20m</text>
<text x="194.1" y="127.9">TLV9061</text>
<text x="165.6" y="140.3">VS-3EJH01-M3</text>
<text x="96.5" y="157.6">27n</text>
<text x="115.6" y="163.3">VDDA</text>
<text x="122.5" y="163.3">VDD</text>
<text x="49.5" y="170.3">1M</text>
<text x="49.5" y="172.9">1M</text>
<text x="48.3" y="183">1M</text>
<text x="105.8" y="183.7">100n</text>
<text x="112.2" y="183.7">100n</text>
<text x="118.5" y="183.7">1u</text>
<text x="124.5" y="184.3">10u</text>
<text x="66.1" y="187.6">HY3131</text>
<text x="37.2" y="197.6">18p</text>
<text x="40.6" y="193.2">4.9152MHz</text>
<text x="55" y="197.6">18p</text>
</g>
<g font-size="1.8" fill="#00f">
<text x="168.1" y="35.2">PA0</text>
<text x="181" y="35.2">PB0</text>
<text x="168.1" y="40.2">PA2</text>
<text x="168.1" y="37.7">PA1</text>
<text x="181" y="40.2">PB2</text>
<text x="181" y="37.7">PB1</text>
<text x="168.1" y="47.9">PA5</text>
<text x="168.1" y="45.3">PA4</text>
<text x="168.1" y="42.8">PA3</text>
<text x="181" y="42.8">PB3</text>
<text x="181" y="47.9">PB5</text>
<text x="181" y="45.3">PB4</text>
<text x="168.1" y="52.9">PA7</text>
<text x="168.1" y="50.4">PA6</text>
<text x="181" y="52.9">PB7</text>
<text x="181" y="50.4">PB6</text>
<text x="168.1" y="58">PA9</text>
<text x="168.1" y="55.5">PA8</text>
<text x="181" y="55.5">PB8</text>
<text x="168.1" y="65.6">RLU</text>
<text x="179.6" y="63.1">OP1N</text>
<text x="179.6" y="60.6">OP1O</text>
<text x="179.6" y="65.6">OP2O</text>
<text x="168.1" y="68.2">RLD</text>
<text x="179.6" y="68.2">OP2N</text>
<text x="66.5" y="158.3">CK</text>
<text x="66.5" y="160.9">DI</text>
<text x="79.7" y="160.9">FTN</text>
<text x="79.8" y="158.3">FTP</text>
<text x="66.5" y="166">CS</text>
<text x="66.5" y="163.4">DO</text>
<text x="66.5" y="173.6">CMP</text>
<text x="66.5" y="171">CNT</text>
<text x="78.3" y="173.6">REFO</text>
<text x="78.4" y="171">VDDA</text>
<text x="79.5" y="168.5">VDD</text>
<text x="66.5" y="178.7">XOUT</text>
<text x="78.5" y="178.7">VSSA</text>
<text x="79.3" y="176.1">ACM</text>
<text x="66.5" y="183.7">XIN</text>
<text x="78.1" y="183.7">AGND</text>
<text x="79.6" y="181.2">VSS</text>
</g>
<g font-size="1.8" fill="#f00">
<text x="123" y="39.5">R3</text>
<text x="130.8" y="39.5">10M</text>
<text x="134.5" y="37">R2</text>
<text x="124.3" y="47.1">R5</text>
<text x="132.1" y="47.1">10k</text>
<text x="138.3" y="44.6">R4</text>
<text x="191.6" y="57.3">C4</text>
<text x="205.7" y="59.8">91k</text>
<text x="175.3" y="130.9">100</text>
</g>
<text font-size="1.8" fill="#000084" x="185.8" y="121.5">+</text>
<g font-size="1.4" fill="#480048">
<text x="72.2" y="35.8">500V</text>
<text x="81.4" y="35.8">0.5%</text>
<text x="106.6" y="36">500Vdc</text>
<text x="130.8" y="41.4">0.5%</text>
<text x="142.2" y="38.8">0.1%</text>
<text x="135.8" y="47.1">0.1%</text>
<text x="146" y="46.4">0.1%</text>
<text x="77" y="53.6">500V</text>
<text x="135.8" y="52.2">0.1%</text>
<text x="137.1" y="49.7">0.1%</text>
<text x="154.9" y="49.7">0.1%</text>
<text x="157.4" y="52.2">0.1%</text>
<text x="72.2" y="58.6">500V</text>
<text x="81.4" y="58.6">0.5%</text>
<text x="85.5" y="54.6">0.5%</text>
<text x="106.6" y="58.9">500Vdc</text>
<text x="120.7" y="122.1">1%</text>
<text x="120.7" y="127.2">1%</text>
<text x="121.5" y="131">1%</text>
</g>
<g font-size="1.4" fill="#000048">
<text x="101.8" y="67.2">50mA</text>
<text x="246.8" y="68">GNDA</text>
<text x="253.2" y="68">GNDA</text>
<text x="259.5" y="68">GNDA</text>
<text x="202.4" y="87.1">GNDA</text>
<text x="208.7" y="87.1">GNDA</text>
<text x="107.1" y="98.5">GNDA</text>
<text x="92.9" y="123.1">500mA</text>
<text x="92.9" y="120.6">50mA</text>
<text x="192.3" y="121.4">VSSA</text>
<text x="92.9" y="129.4">2A</text>
<text x="124.9" y="136.6">GNDA</text>
<text x="188.5" y="136.6">VSSA</text>
<text x="156.6" y="145.5">GNDA</text>
<text x="163" y="145.5">GNDA</text>
<text x="34.7" y="177.3">GNDA</text>
<text x="88.1" y="190">GNDA</text>
<text x="93.3" y="190">VSSA</text>
<text x="98.4" y="190">VSSA</text>
<text x="103.4" y="190">VSSA</text>
<text x="109.6" y="190">GNDA</text>
<text x="116.1" y="190">VSSA</text>
<text x="122.5" y="190">VSSA</text>
<text x="34.9" y="203.9">VSSA</text>
<text x="52.6" y="203.9">VSSA</text>
</g>
<g font-size="1.4" fill="#000084">
<text x="189.3" y="122.6">V+</text>
<text x="189.3" y="125.2">V-</text>
</g>
</svg>
